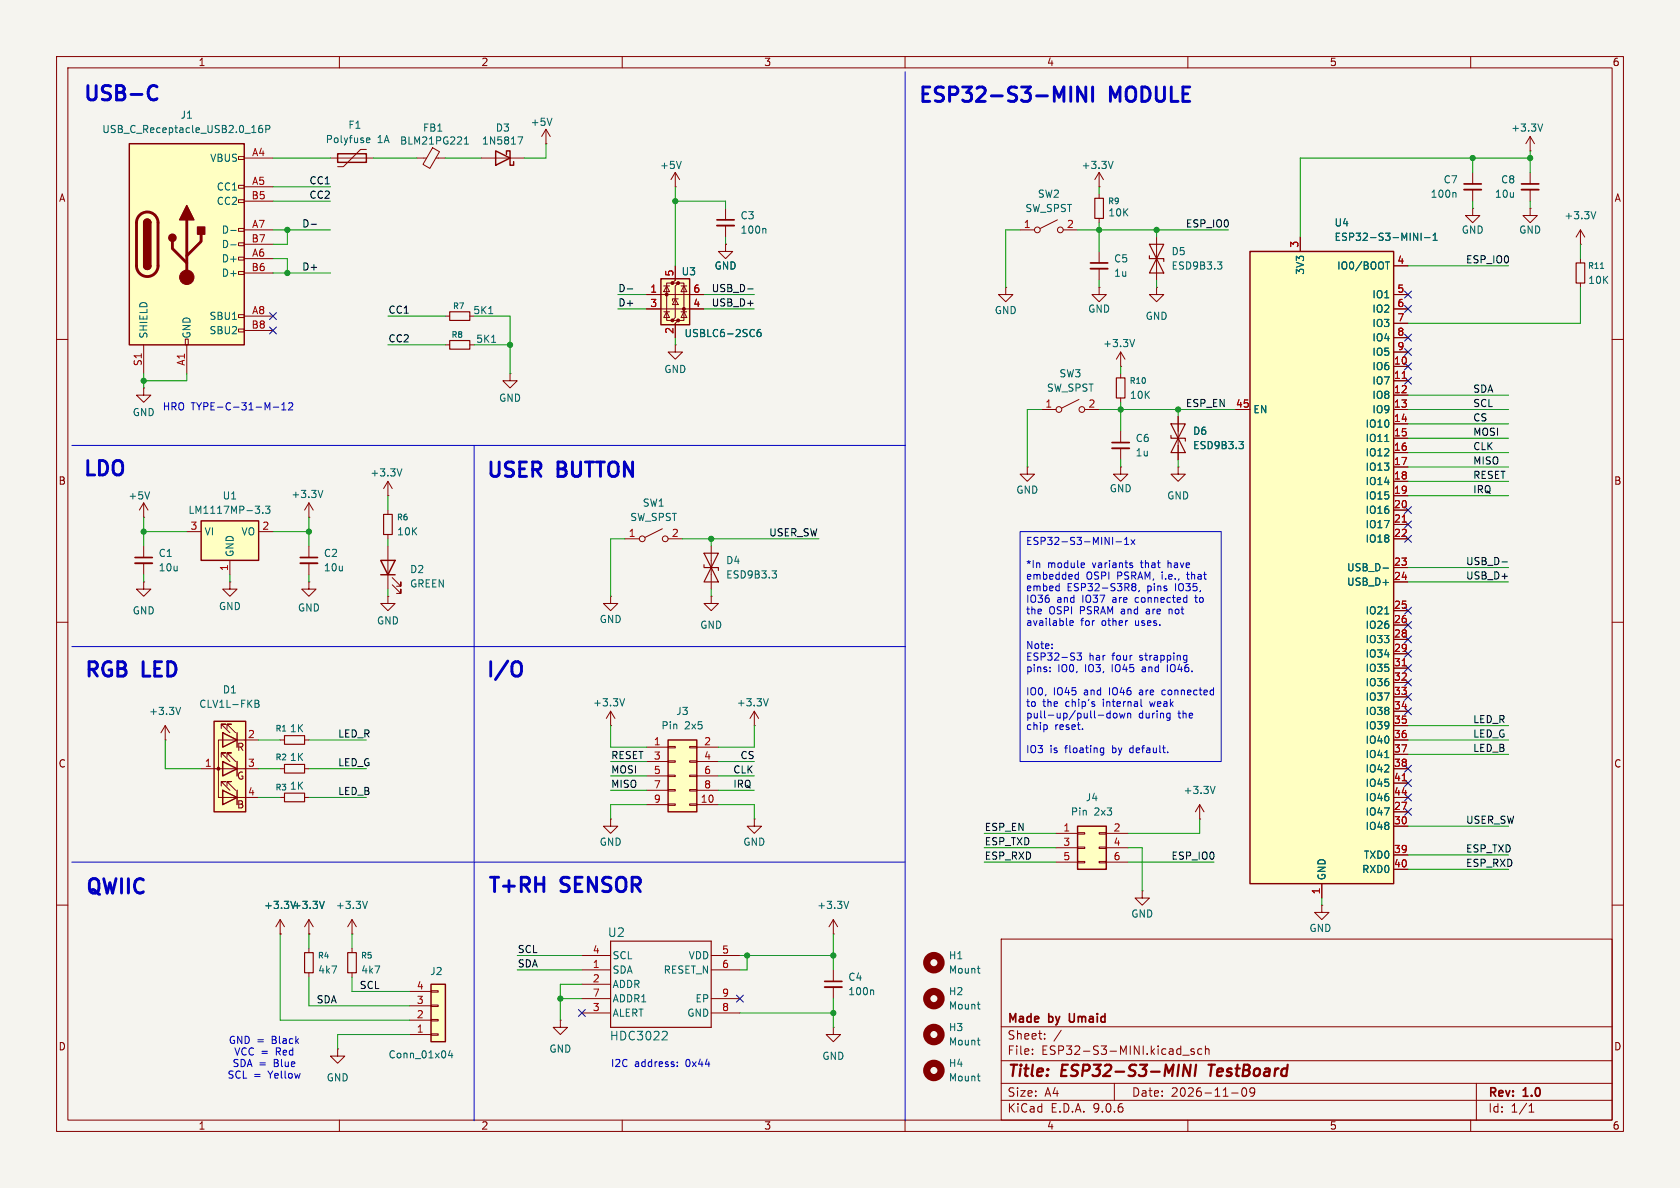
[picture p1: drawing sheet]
<svg xmlns="http://www.w3.org/2000/svg" width="297mm" height="210mm" viewBox="0 0 297 210" stroke-linecap="round" stroke-linejoin="round" font-family="sans-serif">
<path d="M0 0h297v210h-297z" fill="#f5f4ef" stroke="#f5f4ef" stroke-width=".18"/>
<g fill="none" stroke="#840000" stroke-width=".18">
<path d="M10 10h277v190h-277zM12 12h273v186h-273zM60 10v2M110 10v2M160 10v2M210 10v2M260 10v2M128.3 36.8v2.1M128.3 39.9v2M186.9 38.9l-3 1.5M194.3 33h.1M194.3 30.5l-.8 1.3"/>
<path d="M194.3 30.5l.8 1.3M194.3 30.5v2.5M260.3 36.8v1.3h-1.2l1.2 1.3 1.3-1.3h-1.3M260.3 36.8h.1M78.7 55.9h.8M128.3 43.2v1.3h1.2l-1.2 1.2-1.3-1.2h1.3M128.3 43.2h.1M177.8 50.8v1.3h1.3l-1.3 1.2-1.3-1.2h1.3M177.8 50.8h.1M180.3 40.6h2.6M188 40.6h2.5M10 60h2"/>
<path d="M78.7 61h.8M83.1 61h.7M198.1 76.2v2M198.1 79.2v2.1M208.3 73.7v7.6M285 60h2M25.4 91.4h.1M25.4 88.9l-.8 1.3M25.4 88.9l.8 1.3M25.4 88.9v2.5M25.4 96.5v2.1M25.4 99.6v2"/>
<path d="M10 110h2M25.4 102.9v1.2h1.3l-1.3 1.3-1.3-1.3h1.3M25.4 102.9h.1M40.6 102.9v1.2h1.3l-1.3 1.3-1.2-1.3h1.2M40.6 102.9h.1M68.6 105.4v1.3h1.2l-1.2 1.3-1.3-1.3h1.3M68.6 105.4h.1M285 110h2M29.2 130.8h.1M29.2 128.3l-.8 1.2M29.2 128.3l.8 1.2M29.2 128.3v2.5"/>
<path d="M10 160h2M177 166h108v32h-108zM285 160h2M60 198v2M99.1 180.3v1.3h1.2l-1.2 1.3-1.3-1.3h1.3M99.1 180.3h.1M110 198v2M160 198v2M177 194.5h108M177 191.5h108M177 187.5h108M177 181.5h108"/>
<path d="M182.5 186.3v.1M182.5 185.5v.1M184.7 183.6v.1M184.7 182.8v.1M187.6 182.1l-1.3 2M197 191.5v3M209.1 186.5h1.1M210 198v2M211.1 185.5l-.4-.1-.2 .2 .1 .2 .5 .2v.3h-.6M212.5 185.5l-.5-.1-.3 .3v.4l.2 .2h.6M213.1 185.5l.2-.1 .4 .1v.9M213.1 184.9v1.5"/>
<path d="M217.7 193.2h1.2M219.7 192.4l.2-.1a.81 .81 0 0 1 .6 .6 .81 .81 0 0 1-.3 .8l-.2 .1a.81 .81 0 0 1-.3-1.4zM221.8 192.9l-.3 .3h-.3l-.2-.3 .1-.5 .4-.1 .2 .1a.99 .99 0 0 1-.3 1.4h-.3M260 198v2M261 191.5v6.5M270.3 196.6h.9M270.3 195.5l.4-.4v1.5"/>
<circle cx="183.4" cy="40.6" r=".51"/>
<circle cx="187.5" cy="40.6" r=".51"/>
</g>
<path d="M210.5 188.2l-.2 2-.9-2-.3 2M211.5 188.2l-.3 2M213.6 188.2h1.2M214.2 188.2l-.2 2" fill="none" stroke="#840000" stroke-width=".4"/>
<path d="M126.7 38.9h3.1M196.6 78.2h3M23.9 98.6h3M189.1 179.2v1.3" fill="none" stroke="#840000" stroke-width=".3"/>
<path d="M196.8 28.5l-.4 1.3M86.4 55.4h.7M135.2 40.4l.2 .2v.6M86.9 60.5h.7M219 78h.8l-.4 .5M219.6 78.5l.2 .3v.3l-.2 .2M26.5 86.9l-.5 1.3M31.9 125l-.4 1.3M172.8 183.9h.5M173.1 184.7h.2" fill="none" stroke="#006464" stroke-width=".18"/>
<path d="M79.5 55.1h3.6v1.5h-3.6zM79.5 60.2h3.6v1.5h-3.6zM207 74.9h2.5l-1.2 2.6zM207 77v.5h2.5v.5M208.3 77.5l1.2 2.5h-2.5z" fill="none" stroke="#840000" stroke-width=".2"/>
<path d="M126.7 39.9h3.1M196.6 79.2h3M23.9 99.6h3" fill="none" stroke="#840000" stroke-width=".33"/>
<circle cx="165.1" cy="182.9" r="1.27" fill="none" stroke="#840000" stroke-width="1.3"/>
<path d="M35.6 92.1h10.1v7h-10.1z" fill="#ffffc2"/>
<path d="M35.6 92.1h10.1v7h-10.1z" fill="none" stroke="#840000" stroke-width=".25"/>
<g fill="none" stroke="#840000" stroke-width=".18">
<path d="M96.5 25.4h.1M96.5 22.9l-.7 1.2M96.5 22.9l.8 1.2M96.5 22.9v2.5M184.1 72.4h2.6M190.8 70.6l-3.1 1.5M191.8 72.4h2.5M33 94h2.6M40.6 99.1v2.5M45.7 94h2.6M49.5 135.9h.8M53.8 135.9h.8"/>
<path d="M107.9 128.3h.1M107.9 125.7l-.7 1.3M107.9 125.7l.8 1.3M107.9 125.7v2.6M49.5 141h.8M53.8 141h.8"/>
<circle cx="187.2" cy="72.4" r=".51"/>
<circle cx="191.3" cy="72.4" r=".51"/>
</g>
<path d="M97.6 20.9l-.5 1.3M45.1 89.5h.8l-.4 .5M45.8 90.1v.5M46.4 90.6v.1M46.9 89.5h.8l-.4 .5 .4 .1v.5l-.2 .1-.6-.1M110.4 123.5l-.4 1.3" fill="none" stroke="#006464" stroke-width=".18"/>
<path d="M50.3 135.1h3.5v1.6h-3.5zM50.3 140.2h3.5v1.5h-3.5z" fill="none" stroke="#840000" stroke-width=".2"/>
<path d="M37.8 127.5h5.6v16h-5.6z" fill="#ffffc2"/>
<path d="M35.6 135.9h10.1M39.1 128.8v-.8h.8h-.8l1.5 1.5M39.1 133.9v-.8h.8h-.8l1.5 1.5M39.1 138.9v-.7h.8h-.8l1.5 1.5M39.4 129.5h.1M40.1 128.8v-.8h.8h-.8l1.6 1.5M40.1 133.9v-.8h.8h-.8l1.6 1.5M40.1 138.9v-.7h.8h-.8l1.6 1.5M45.7 130.8h-7.1v10.2h7.1M49.5 130.8h.8M53.8 130.8h.8" fill="none" stroke="#840000" stroke-width=".18"/>
<path d="M37.8 127.5h5.6v16h-5.6zM39.4 129.5l2.5 1.3-2.5 1.3zM39.4 134.6l2.5 1.3-2.5 1.3zM39.4 139.7l2.5 1.3-2.5 1.2zM41.9 129.5v2.6M41.9 134.6v2.6M41.9 139.7v2.5" fill="none" stroke="#840000" stroke-width=".25"/>
<circle cx="38.6" cy="135.9" r=".25" fill="#840000" stroke="#840000" stroke-width=".18"/>
<path d="M45.1 123.8l.6 .1 .1 .2-.3 .3M45.1 124.4h.4M45.5 124.4l.3 .2v.3l-.7 .1" fill="none" stroke="#006464" stroke-width=".18"/>
<path d="M50.3 130h3.5v1.6h-3.5z" fill="none" stroke="#840000" stroke-width=".2"/>
<path d="M116.8 49.3h5.1v8.1h-5.1z" fill="#ffffc2"/>
<g fill="#840000" stroke="#840000" stroke-width=".18">
<circle cx="117.9" cy="52.1" r=".25"/>
<circle cx="118.9" cy="50" r=".25"/>
<circle cx="118.9" cy="56.6" r=".25"/>
<circle cx="119.9" cy="50" r=".25"/>
<circle cx="119.9" cy="56.6" r=".25"/>
<circle cx="120.9" cy="54.6" r=".25"/>
</g>
<g fill="none" stroke="#840000" stroke-width=".18">
<path d="M119.4 33h.1M119.4 30.5v2.5M119.4 30.5l-.8 1.3M119.4 30.5l.7 1.3M270.5 36.8v1.3h-1.3l1.3 1.3 1.3-1.3h-1.3M270.5 36.8h.1M114.3 52.1h10.2M114.3 54.6h10.2M117.3 55.1h1.1M117.3 50.5h1.1M117.9 50.5l.5 1.1h-1.1zM117.9 55.1l.5 1h-1.1z"/>
<path d="M118.9 50h-1v6.6h1M119.4 47v2.5l-.5 .5h1l-.5 .5v5.6l-.5 .5h1l-.5 .6v2.5M119.4 52.8l.5 1h-1zM119.9 52.8h-1v.4M119.9 50h1v6.6h-1M120.4 55.1h1M120.4 50.5h1M120.9 50.5l.5 1.1h-1zM120.9 55.1l.5 1h-1zM279.4 43.2h.1M279.4 40.6l-.8 1.3M279.4 40.6l.8 1.3"/>
<path d="M279.4 40.6v2.6M198.1 64.8h.1M198.1 62.2l-.7 1.3M198.1 62.2l.8 1.3M198.1 62.2v2.6M54.6 96.5v2.1M54.6 99.6v2M68.6 90.2v.7M68.6 94.5v.8M68.6 96.5v7.6M54.6 102.9v1.2h1.3l-1.3 1.3-1.3-1.3h1.3M54.6 102.9h.1"/>
<path d="M69.3 103.4l1.6 1.5v-.8v.8h-.8M69.3 102.1l1.6 1.5v-.7v.7h-.8M107.9 144.8v1.3h1.3l-1.3 1.2-1.2-1.2h1.2M107.9 144.8h.1M102.9 168.9h5M102.9 171.5h5M102.9 174h5M102.9 176.5h5M102.9 179.1h5M125.7 168.9h5.1M125.7 171.5h5.1M125.7 176.5h5.1"/>
<path d="M125.7 179.1h5.1M59.7 185.4v1.3h1.3l-1.3 1.3-1.3-1.3h1.3M59.7 185.4h.1"/>
</g>
<path d="M116.8 49.3h5.1v8.1h-5.1zM67.3 99.1h2.5l-1.2 2.5zM67.3 101.6h2.5" fill="none" stroke="#840000" stroke-width=".25"/>
<path d="M120.4 28.5l-.4 1.3M282.1 37.4l-.4 1.3M134.4 58.2l-.3 .1a.86 .86 0 0 0 0 1.2l.4-.1 .1-.4-.3-.3h-.2l-.3 .3M200.6 60l-.4 1.3M117.7 182.3l.3 .3-.1 .4-.9 .8h1" fill="none" stroke="#006464" stroke-width=".18"/>
<path d="M67.8 90.9h1.5v3.6h-1.5zM107.9 166.4h17.8v15.2h-17.8z" fill="none" stroke="#840000" stroke-width=".2"/>
<path d="M53.1 98.6h3" fill="none" stroke="#840000" stroke-width=".3"/>
<path d="M53.1 99.6h3" fill="none" stroke="#840000" stroke-width=".33"/>
<path d="M118.1 130.8h5.1v12.7h-5.1z" fill="#ffffc2"/>
<path d="M118.1 130.8h5.1v12.7h-5.1z" fill="none" stroke="#840000" stroke-width=".25"/>
<g fill="none" stroke="#840000" stroke-width=".18">
<path d="M279.4 45.7v.8M279.4 50v.8M114.3 132.1h3.8M114.3 134.6h3.8M114.3 137.2h3.8M114.3 139.7h3.8M118.1 132h1.3v.2h-1.3zM118.1 134.5h1.3v.2h-1.3zM118.1 137h1.3v.3h-1.3zM118.1 139.6h1.3v.2h-1.3zM121.9 132h1.3v.2h-1.3zM121.9 134.5h1.3v.2h-1.3z"/>
<path d="M121.9 137h1.3v.3h-1.3zM121.9 139.6h1.3v.2h-1.3zM123.2 132.1h3.8M123.2 134.6h3.8M123.2 137.2h3.8M123.2 139.7h3.8M133.3 128.3h.1M133.3 125.7l-.7 1.3M133.3 125.7l.8 1.3M133.3 125.7v2.6M114.3 142.2h3.8M118.1 142.1h1.3v.3h-1.3z"/>
<path d="M121.9 142.1h1.3v.3h-1.3zM123.2 142.2h3.8"/>
</g>
<path d="M278.6 46.5h1.6v3.5h-1.6z" fill="none" stroke="#840000" stroke-width=".2"/>
<path d="M282.9 47.5h.6M135.8 123.5l-.4 1.3" fill="none" stroke="#006464" stroke-width=".18"/>
<path d="M190.5 146.1h5.1v7.6h-5.1z" fill="#ffffc2"/>
<path d="M190.5 146.1h5.1v7.6h-5.1z" fill="none" stroke="#840000" stroke-width=".25"/>
<g fill="none" stroke="#840000" stroke-width=".18">
<path d="M133.3 144.8v1.3h1.3l-1.3 1.2-1.2-1.2h1.2M133.3 144.8h.1M186.7 147.3h3.8M186.7 149.9h3.8M186.7 152.4h3.8M190.5 147.2h1.3v.2h-1.3zM190.5 149.7h1.3v.3h-1.3zM190.5 152.3h1.3v.2h-1.3zM194.3 147.2h1.3v.2h-1.3zM194.3 149.7h1.3v.3h-1.3zM194.3 152.3h1.3v.2h-1.3zM195.6 147.3h3.8"/>
<path d="M195.6 149.9h3.8M195.6 152.4h3.8"/>
</g>
<path d="M76.2 174h2.5v10.2h-2.5z" fill="#ffffc2"/>
<path d="M59.7 27.2h5.1v1.5h-5.1zM76.2 174h2.5v10.2h-2.5z" fill="none" stroke="#840000" stroke-width=".25"/>
<g fill="none" stroke="#840000" stroke-width=".18">
<path d="M58.4 27.9h7.6M64.8 26.4h-1l-3.1 3.1h-1M204.5 41.9v7.6M125.7 96.5v7.6M107.9 105.4v1.3h1.3l-1.3 1.3-1.2-1.3h1.2M107.9 105.4h.1M49.5 165.1h.1M49.5 162.6l-.7 1.2M49.5 162.6l.8 1.2M49.5 162.6v2.5M54.6 165.1h.1M54.6 162.6l-.8 1.2"/>
<path d="M54.6 162.6l.8 1.2M54.6 162.6v2.5M54.6 167.6v.8M54.6 172v.7M62.2 165.1h.1M62.2 162.6l-.7 1.2M62.2 162.6l.8 1.2M62.2 162.6v2.5M62.2 167.6v.8M62.2 172v.7M72.4 177.8h3.8M72.4 175.3h3.8"/>
<path d="M76.2 177.7h1.3v.2h-1.3zM76.2 175.1h1.3v.3h-1.3zM72.4 182.9h3.8M72.4 180.3h3.8M76.2 182.8h1.3v.2h-1.3zM76.2 180.2h1.3v.3h-1.3z"/>
</g>
<path d="M64.8 25l.2 .2h.3M64.8 24.6l.2-.2h.2l.2 .2v.1l-.6 .1M215.2 46.3h.8l-.4 .5M215.8 46.8l.2 .2v.3l-.2 .3M136.5 100.9h.8l-.5 .5M137 101.4l.3 .2v.3l-.3 .3M57.3 159.3l-.4 1.3M65 159.3l-.5 1.3M79.6 185.7l-.3 .9h.8M79.9 186.2v.8M172.8 190.2h.5M173.1 191.1h.2" fill="none" stroke="#006464" stroke-width=".18"/>
<path d="M203.2 43.2h2.5l-1.2 2.5zM203.2 45.2v.5h2.5v.5M204.5 45.7l1.2 2.6h-2.5zM124.5 97.8h2.5l-1.3 2.5zM124.5 99.8v.5h2.5v.5M125.7 100.3l1.3 2.6h-2.5zM53.8 168.4h1.6v3.6h-1.6zM61.5 168.4h1.5v3.6h-1.5z" fill="none" stroke="#840000" stroke-width=".2"/>
<circle cx="165.1" cy="189.2" r="1.27" fill="none" stroke="#840000" stroke-width="1.3"/>
<path d="M22.9 25.4h20.3v35.6h-20.3z" fill="#ffffc2"/>
<g fill="none" stroke="#840000" stroke-width=".18">
<path d="M42.2 27.7h1v.5h-1zM42.2 32.8h1v.5h-1zM42.2 35.3h1v.5h-1zM43.2 27.9h5.1M43.2 33h5.1M43.2 35.6h5.1M73.7 27.9h1.7M76.5 26.1l1.2 .7-1.7 3-1.2-.7zM77.1 27.9h1.6M85.1 27.9h7.6M194.3 34.3v.8M194.3 38.6v.8"/>
<path d="M260.3 30.5v2M260.3 33.5v2.1M270.5 26.7h.1M270.5 24.1l.8 1.3M270.5 24.1l-.8 1.3M270.5 24.1v2.6M270.5 30.5v2M270.5 33.5v2.1M32.8 59.9h.5v1.1h-.5zM42.2 40.4h1v.5h-1zM42.2 42.9h1v.5h-1zM42.2 45.5h1v.5h-1z"/>
<path d="M42.2 48h1v.5h-1zM42.2 55.6h1v.5h-1zM42.2 58.2h1v.5h-1zM43.2 40.6h5.1M43.2 43.2h5.1M43.2 45.7h5.1M43.2 48.3h5.1M43.2 55.9h5.1M43.2 58.4h5.1M194.3 50.8v1.3h1.3l-1.3 1.2-1.3-1.2h1.3M194.3 50.8h.1M194.3 44.5v2"/>
<path d="M194.3 47.5v2M204.5 50.8v1.3h1.2l-1.2 1.2-1.3-1.2h1.3M204.5 50.8h.1M25.4 68.6v1.3h1.3l-1.3 1.2-1.3-1.2h1.3M25.4 68.6h.1M25.4 61v5M33 61v5M90.2 66v1.3h1.2l-1.2 1.3-1.3-1.3h1.3M90.2 66h.1M119.4 61v1.2h1.2l-1.2 1.3-1.3-1.3h1.3M119.4 61h.1M198.1 66v.8"/>
<path d="M198.1 70.4v.7M54.6 91.4h.1M54.6 88.9l-.8 1.3M54.6 88.9l.8 1.3M54.6 88.9v2.5M68.6 87.6h.1M68.6 85.1l-.8 1.3M68.6 85.1l.7 1.3M68.6 85.1v2.5M110.5 95.3h2.5M117.1 93.5l-3.1 1.5M118.1 95.3h2.5"/>
<path d="M181.6 82.6v1.2h1.3l-1.3 1.3-1.3-1.3h1.3M181.6 82.6h.1M198.1 82.6v1.2h1.3l-1.3 1.3-1.3-1.3h1.3M198.1 82.6h.1M208.3 82.6v1.2h1.2l-1.2 1.3-1.3-1.3h1.3M208.3 82.6h.1M125.7 105.4v1.3h1.3l-1.3 1.3-1.2-1.3h1.2M125.7 105.4h.1M201.9 157.5v1.3h1.3l-1.3 1.2-1.2-1.2h1.2M201.9 157.5h.1M212.1 144.8h.1M212.1 142.2l-.8 1.3"/>
<path d="M212.1 142.2l.8 1.3M212.1 142.2v2.6M147.3 165.1h.1M147.3 162.6l-.7 1.2M147.3 162.6l.8 1.2M147.3 162.6v2.5M147.3 171.5v2M147.3 174.5v2M147.3 181.6v1.3h1.3l-1.3 1.3-1.3-1.3h1.3M147.3 181.6h.1"/>
<circle cx="113.5" cy="95.3" r=".51"/>
<circle cx="117.6" cy="95.3" r=".51"/>
</g>
<path d="M22.9 25.4h20.3v35.6h-20.3zM25.4 39.4a.64 .64 0 0 1 .6-.7 .64 .64 0 0 1 .7 .7M87.6 26.7l2.6 1.2-2.6 1.3zM89.5 27.3v-.6h.7v2.5h.6v-.6M25.4 47a.64 .64 0 0 0 .6 .6 .64 .64 0 0 0 .7-.6" fill="none" stroke="#840000" stroke-width=".25"/>
<path d="M24.7 38a1.9 1.9 0 0 1 2.1-.4 1.9 1.9 0 0 1 1.1 1.8v7.6a1.91 1.91 0 0 1-1.9 1.9 1.91 1.91 0 0 1-1.9-1.9v-7.8l.2-.6zM33 38.9v10.1M30.5 42.7v1.2l2.5 2.6M35.6 41.4v1.3l-2.6 2.5" fill="none" stroke="#840000" stroke-width=".51"/>
<g fill="#840000" stroke="#840000" stroke-width=".25">
<path d="M25.4 39.4h1.3v7.6h-1.3z"/>
<path d="M25.6 38.9a.64 .64 0 0 1 .7-.1 .64 .64 0 0 1 .4 .6h-1.3z"/>
<path d="M25.4 47h1.3a.64 .64 0 0 1-.7 .6 .64 .64 0 0 1-.6-.6z"/>
<path d="M33 36.3l1.3 2.6h-2.6z"/>
<path d="M34.9 40.1h1.3v1.3h-1.3z"/>
<circle cx="30.5" cy="42" r=".63"/>
</g>
<circle cx="33" cy="49" r="1.27" fill="#840000" stroke="#840000" stroke-width=".18"/>
<g fill="none" stroke="#006464" stroke-width=".18">
<path d="M46.3 22.2h-.3a.86 .86 0 0 0 0 1.2l.4-.1v-.4l-.2-.2h-.4l-.1 .2M47 22.8h.6l.1-.2v-.3l-.7-.1v1.2M82.1 25.5h.7M82.1 24.6l.4-.4v1.3M91.6 24.2h.8l-.5 1.3M257.2 34l.2 .2v.7M272.7 21.9l-.4 1.3M40.8 40.7h1M40.8 43.3h1M57.1 86.7l-.4 1.3M71 82.9l-.4 1.2M214.8 139l-.4 1.3"/>
<path d="M150 159.3l-.4 1.3M154.3 175l.1 .2v.6M172.8 171.2h.5M172.8 177.5h.5M173.1 172h.2M173.1 178.4h.2"/>
</g>
<path d="M193.5 35.1h1.6v3.5h-1.6zM197.4 66.8h1.5v3.6h-1.5z" fill="none" stroke="#840000" stroke-width=".2"/>
<g fill="none" stroke="#840000" stroke-width="1.3">
<circle cx="165.1" cy="176.5" r="1.27"/>
<circle cx="165.1" cy="170.2" r="1.27"/>
</g>
<path d="M258.8 32.5h3.1M269 32.5h3M192.8 46.5h3M145.8 173.5h3" fill="none" stroke="#840000" stroke-width=".3"/>
<path d="M258.8 33.5h3.1M269 33.5h3M192.8 47.5h3M145.8 174.5h3" fill="none" stroke="#840000" stroke-width=".33"/>
<path d="M221 44.5h25.4v111.7h-25.4z" fill="#ffffc2"/>
<path d="M221 44.5h25.4v111.7h-25.4z" fill="none" stroke="#840000" stroke-width=".25"/>
<g fill="none" stroke="#840000" stroke-width=".18">
<path d="M114.3 52.1h2.5M114.3 54.6h2.5M119.4 47v2.5M119.4 57.2v2.5M121.9 52.1h2.6M121.9 54.6h2.6M128.3 43.2h.1M229.9 41.9v2.6M246.4 47h2.5M246.4 52.1h2.5M246.4 54.6h2.5M246.4 57.2h2.5"/>
<path d="M246.4 59.7h2.5M208.3 73.7v2.5M208.3 78.7v2.6M218.4 72.4h2.6M246.4 72.4h2.5M246.4 62.2h2.5M246.4 64.8h2.5M246.4 67.3h2.5M246.4 69.9h2.5M246.4 74.9h2.5M246.4 77.5h2.5M246.4 80h2.5"/>
<path d="M246.4 82.6h2.5M246.4 85.1h2.5M246.4 87.6h2.5M246.4 90.2h2.5M246.4 92.7h2.5M246.4 95.3h2.5M246.4 100.3h2.5M246.4 102.9h2.5M246.4 108h2.5M246.4 110.5h2.5M246.4 113h2.5M246.4 115.6h2.5"/>
<path d="M246.4 118.1h2.5M246.4 120.7h2.5M246.4 123.2h2.5M246.4 125.7h2.5M246.4 128.3h2.5M246.4 130.8h2.5M246.4 133.4h2.5M246.4 135.9h2.5M246.4 138.4h2.5M233.7 156.2v2.6M246.4 141h2.5M246.4 143.5h2.5"/>
<path d="M246.4 146.1h2.5M246.4 151.1h2.5M246.4 153.7h2.5M49.5 165.1h.1M54.6 165.1h.1M233.7 160v1.3h1.2l-1.2 1.3-1.3-1.3h1.3M233.7 160h.1"/>
</g>
<g fill="none" stroke="#006464" stroke-width=".18">
<path d="M134.4 58.2l-.3 .1a.86 .86 0 0 0 0 1.2l.4-.1 .1-.4-.3-.3h-.2l-.3 .3M244.9 46.3h.8M245.3 46.3v1.3M249.9 41.2l.7 1.3v-1.3M251.2 41.2v1.3M251.8 42h1M253.4 42.5h.7M253.4 41.6l.3-.4v1.3M219 78h.8l-.4 .5M219.6 78.5l.2 .3v.3l-.2 .2M244.8 78h.7M244.5 100.4h1"/>
<path d="M244.8 108.5h.7M244.8 133.9h.7M57.3 159.3l-.4 1.3"/>
</g>
<path d="M247.9 66.9h.7M247.9 92.3h.7M247.9 117.7h.7M247.9 138h.7" fill="none" stroke="#a90000" stroke-width=".18"/>
<path d="M55 39.6h1M110.9 51.1h1M132.2 51.1h.9M265.5 99.3h1" fill="none" stroke="#0f0f0f" stroke-width=".18"/>
<g fill="none" stroke="#0000c2" stroke-width=".18">
<path d="M160 12.7v185.4M12.7 78.7h147.3M48.3 72h1M49.8 72.5h.7M49.8 71.6l.4-.4v1.3M51 71.3l.5-.1 .3 .4-.8 .9h.8M83.8 78.7v119.4M180.3 94h35.6v40.6h-35.6zM191.3 99.5l.4 .1v.2l-.6 .1M197.3 95.8h1M198.8 96.3h.7M198.8 95.3l.4-.3v1.3"/>
<path d="M199.9 99.9l.3 .1 .1 .2-.2 .1h-.3M199.9 99.5l.3 .1M200 95.4l.6 .9M200.6 95.4l-.6 .9M12.7 114.3h147.3M185.6 118.6v.1M185.6 118v.1M186 114.5v.2M186 113.9v.1M187.1 103.6h.2M187.3 103.2v1.2M187.3 104.4h-.2"/>
<path d="M189.1 110.1l.6-.1v-.2l-.4-.1-.2 .2 .1 .6h.5M190.2 102.3h.4M190.2 101.6h.4M190.4 115.4h.8l-.4 .5 .3 .1v.6l-.2 .1-.5-.1M190.6 101.1v1.3M191.7 100.3h-.4M200.2 103.6l.1 .1M200.3 103.7h.3M200.3 103.7l-.2 .2M200.6 103.7l.2 .2-.1 .5h-.4l-.2-.2M200.7 103.6l-.1 .1M201.4 104.4l-.1 .2"/>
<path d="M206.4 117.5v1.2M206.7 107.7v.8M206.9 107.7l-.2 .1M209.5 115.9h.3M209.8 116.6l-.3 .1M209.8 115.9v1l-.1 .2h-.3M211.4 105.2v1.2M185.1 128.2v.6M191.4 128.8v.2M193.5 124.5v.3M194.6 132.9l.2 .2 .3-.1M195.1 132.2v1l-.2 .3-.3-.1"/>
<path d="M195.1 132.3l-.3-.1-.2 .1M196.3 125.7v1.2M196.3 126.1h-.4l-.2 .2 .1 .6h.5M196.9 126.2l.2-.1 .3 .1 .1 .5-.1 .2h-.3l-.2-.1zM197.9 126.1l.2 .8 .3-.6 .2 .6 .3-.8M199.4 126.2l.1-.1h.3l.1 .8M199.4 126.1v.8M201.7 123.6v1.1l.2 .2M205.6 122l-.2 .2v.4l.2 .2M206.4 132.9v.2M206.5 126.1h.4M206.9 126.9h-.4"/>
<path d="M206.9 126.1v1l-.3 .2M12.7 152.4h147.3M119.7 188.4v.1M119.7 187.8v.1"/>
</g>
<g fill="none" stroke="#009600" stroke-width=".18">
<path d="M48.3 35.6h10.1M48.3 27.9h10.1M48.3 33h10.1M66 27.9h7.7M78.7 27.9h6.4M96.5 25.4v2.5h-3.8M119.4 35.6h8.9v1.2M119.4 33v14M194.3 33v1.3M194.3 39.4v5.1M260.3 27.9v2.6M260.3 35.6v1.2"/>
<path d="M270.5 27.9h-40.6v14M270.5 26.7v3.8M270.5 35.6v1.2M48.3 45.7h2.5v2.6M48.3 48.3h10.1M48.3 40.6h10.1M50.8 40.6v2.6h-2.5M68.6 55.9h10.1M83.8 55.9h6.4v10.1M109.2 54.6h5.1M109.2 52.1h5.1M119.4 59.7v1.3"/>
<path d="M124.5 54.6h8.8M124.5 52.1h8.8M128.3 41.9v1.3M180.3 40.6h-2.5v10.2M190.5 40.6h26.7M194.3 49.5v1.3M204.5 40.6v1.3M204.5 49.5v1.3M248.9 47h17.8M279.4 50.8v6.4h-30.5M279.4 43.2v2.5M25.4 66v2.6"/>
<path d="M33 66v1.3h-7.6M68.6 61h10.1M83.8 61h6.4M184.1 72.4h-2.5v10.2M194.3 72.4h24.1M198.1 64.8v1.2M198.1 71.1v5.1M208.3 72.4v1.3M248.9 69.9h17.8M248.9 72.4h17.8M248.9 77.5h17.8M248.9 74.9h17.8"/>
<path d="M25.4 91.4v5.1M25.4 94h7.6M48.3 94h6.3M54.6 91.4v5.1M68.6 87.6v2.6M68.6 95.3v1.2M110.5 95.3h-2.6v10.1M120.6 95.3h24.2M125.7 95.3v1.2M198.1 81.3v1.3M208.3 81.3v1.3M248.9 85.1h17.8"/>
<path d="M248.9 82.6h17.8M248.9 80h17.8M248.9 87.6h17.8M25.4 101.6v1.3M40.6 101.6v1.3M54.6 101.6v1.3M68.6 104.1v1.3M125.7 104.1v1.3M248.9 100.3h17.8M248.9 102.9h17.8M29.2 130.8v5.1h6.4M45.7 135.9h3.8"/>
<path d="M45.7 130.8h3.8M54.6 135.9h10.2M54.6 130.8h10.2M107.9 128.3v3.8h6.4M107.9 134.6h6.4M107.9 137.2h6.4M107.9 139.7h6.4M127 134.6h6.3M127 137.2h6.3M127 139.7h6.3M133.3 128.3v3.8h-6.3M248.9 130.8h17.8"/>
<path d="M248.9 128.3h17.8M248.9 133.4h17.8M45.7 141h3.8M54.6 141h10.2M114.3 142.2h-6.4v2.6M127 142.2h6.3v2.6M174 147.3h12.7M174 152.4h12.7M174 149.9h12.7M199.4 152.4h15.2M199.4 149.9h2.5v7.6M212.1 144.8v2.5h-12.7"/>
<path d="M233.7 158.8v1.2M248.9 151.1h17.8M248.9 153.7h17.8M248.9 146.1h17.8M49.5 165.1v15.2h22.9M54.6 165.1v2.5M54.6 172.7v5.1h17.8M62.2 165.1v2.5M62.2 172.7v2.6h10.2M91.4 168.9h11.5M91.4 171.5h11.5M99.1 176.5h3.8"/>
<path d="M102.9 174h-3.8v6.3M130.8 168.9h16.5M130.8 179.1h16.5M132.1 168.9v2.6h-1.3M147.3 165.1v6.4M147.3 176.5v5.1M72.4 182.9h-12.7v2.5"/>
</g>
<g fill="none" stroke="#000084" stroke-width=".18">
<path d="M47.7 57.8l1.2 1.2M47.7 55.3l1.2 1.2M48.9 57.8l-1.2 1.2M48.9 55.3l-1.2 1.2M248.3 59.1l1.2 1.2M248.3 54l1.2 1.2M248.3 51.5l1.2 1.2M249.5 59.1l-1.2 1.2M249.5 54l-1.2 1.2M249.5 51.5l-1.2 1.2M248.3 66.7l1.2 1.2M248.3 61.6l1.2 1.2"/>
<path d="M248.3 64.2l1.2 1.2M249.5 66.7l-1.2 1.2M249.5 61.6l-1.2 1.2M249.5 64.2l-1.2 1.2M248.3 92.1l1.2 1.2M248.3 94.6l1.2 1.3M248.3 89.6l1.2 1.2M249.5 92.1l-1.2 1.2M249.5 94.6l-1.2 1.3M249.5 89.6l-1.2 1.2M248.3 117.5l1.2 1.2M248.3 109.9l1.2 1.2"/>
<path d="M248.3 112.4l1.2 1.2M248.3 107.3l1.2 1.3M248.3 115l1.2 1.2M249.5 117.5l-1.2 1.2M249.5 109.9l-1.2 1.2M249.5 112.4l-1.2 1.2M249.5 107.3l-1.2 1.3M249.5 115l-1.2 1.2M248.3 137.8l1.2 1.2M248.3 135.3l1.2 1.2M248.3 125.1l1.2 1.2M248.3 122.6l1.2 1.2"/>
<path d="M248.3 120l1.2 1.3M249.5 137.8l-1.2 1.2M249.5 135.3l-1.2 1.2M249.5 125.1l-1.2 1.2M249.5 122.6l-1.2 1.2M249.5 120l-1.2 1.3M248.3 142.9l1.2 1.2M248.3 140.4l1.2 1.2M249.5 142.9l-1.2 1.2M249.5 140.4l-1.2 1.2M102.3 178.5l1.2 1.2M103.5 178.5l-1.2 1.2"/>
<path d="M130.2 175.9l1.2 1.2M131.4 175.9l-1.2 1.2"/>
</g>
<path d="M26.7 15.2a.89 .89 0 0 1 1.1 .2M27.8 17.4a.89 .89 0 0 1-1.1 .1M189.3 15.4v2.5M192 15.4v2.5l-1.5-2.5v2.5M193.2 15.4v2.5M91.1 117a.85 .85 0 0 1 1.1 .8v.9a.85 .85 0 0 1-1.1 .8" fill="none" stroke="#0000c2" stroke-width=".51"/>
<g fill="#009600" stroke="#009600" stroke-width=".18">
<circle cx="54.6" cy="94" r=".46"/>
<circle cx="25.4" cy="94" r=".46"/>
<circle cx="90.2" cy="61" r=".46"/>
<circle cx="125.7" cy="95.3" r=".46"/>
<circle cx="99.1" cy="176.5" r=".46"/>
<circle cx="50.8" cy="40.6" r=".46"/>
<circle cx="25.4" cy="67.3" r=".46"/>
<circle cx="50.8" cy="48.3" r=".46"/>
<circle cx="132.1" cy="168.9" r=".46"/>
<circle cx="147.3" cy="168.9" r=".46"/>
<circle cx="147.3" cy="179.1" r=".46"/>
<circle cx="260.3" cy="27.9" r=".46"/>
<circle cx="270.5" cy="27.9" r=".46"/>
<circle cx="204.5" cy="40.6" r=".46"/>
<circle cx="194.3" cy="40.6" r=".46"/>
<circle cx="208.3" cy="72.4" r=".46"/>
<circle cx="119.4" cy="35.6" r=".46"/>
<circle cx="198.1" cy="72.4" r=".46"/>
</g>
<g font-size="3.5" fill="#0000c2">
<text x="14.4" y="18.5">USB-C</text>
<text x="162.1" y="18.8">ESP32-S3-MINI</text>
<text x="196.2" y="18.8">MODULE</text>
<text x="14.4" y="84.8">LDO</text>
<text x="85.7" y="85.1">USER</text>
<text x="98.6" y="85.1">BUTTON</text>
<text x="14.6" y="120.4">RGB</text>
<text x="25.2" y="120.4">LED</text>
<text x="85.6" y="120.4">I/O</text>
<text x="14.8" y="158.8">QWIIC</text>
<text x="86" y="158.5">T+RH</text>
<text x="99.2" y="158.5">SENSOR</text>
</g>
<g font-size="2.8" fill="#840000">
<text x="178" y="190.9">Title:</text>
<text x="187.7" y="190.9">ESP32-S3-MINI</text>
<text x="214.6" y="190.9">TestBoard</text>
</g>
<g font-size="2.1" fill="#006464">
<text x="107.4" y="165.8">U2</text>
<text x="107.7" y="184.1">HDC3022</text>
</g>
<g font-size="2.1" fill="#840000">
<text x="178" y="184">Sheet:</text>
<text x="178" y="181.2">Made</text>
<text x="185.5" y="181.2">by</text>
<text x="189.7" y="181.2">Umaid</text>
<text x="178" y="186.7">File:</text>
<text x="184.1" y="186.7">ESP32-S3-MINI.kicad_sch</text>
<text x="178" y="196.9">KiCad</text>
<text x="178" y="194.1">Size:</text>
<text x="184.7" y="194.1">A4</text>
<text x="185.7" y="196.9">E.D.A.</text>
<text x="193.3" y="196.9">9.0.6</text>
<text x="200" y="194.1">Date:</text>
<text x="207" y="194.1">2026-11-09</text>
<text x="263" y="194.3">Rev:</text>
<text x="263" y="196.9">Id:</text>
<text x="267.1" y="196.9">1/1</text>
<text x="269.4" y="194.3">1.0</text>
</g>
<g font-size="1.8" fill="#840000">
<text x="35" y="11.9">1</text>
<text x="85" y="11.9">2</text>
<text x="135" y="11.9">3</text>
<text x="185" y="11.9">4</text>
<text x="235" y="11.9">5</text>
<text x="285" y="11.9">6</text>
<text x="10.3" y="35.9">A</text>
<text x="285.3" y="35.9">A</text>
<text x="10.3" y="85.9">B</text>
<text x="285.3" y="85.9">B</text>
<text x="10.3" y="135.9">C</text>
<text x="41.8" y="132.9">R</text>
<text x="285.3" y="135.9">C</text>
<text x="41.8" y="138">G</text>
<text x="41.8" y="143.1">B</text>
<text x="10.3" y="185.9">D</text>
<text x="285.3" y="185.9">D</text>
<text x="35" y="199.9">1</text>
<text x="85" y="199.9">2</text>
<text x="135" y="199.9">3</text>
<text x="185" y="199.9">4</text>
<text x="235" y="199.9">5</text>
<text x="285" y="199.9">6</text>
</g>
<g font-size="1.8" fill="#006464">
<text x="18" y="23.7">USB_C_Receptacle_USB2.0_16P</text>
<text x="31.8" y="21.2">J1</text>
<text x="61.5" y="23">F1</text>
<text x="74.7" y="23.5">FB1</text>
<text x="87.6" y="23.5">D3</text>
<text x="93.7" y="22.5">+5V</text>
<text x="267.1" y="23.5">+3.3V</text>
<text x="37.1" y="28.8">VBUS</text>
<text x="57.5" y="25.5">Polyfuse</text>
<text x="66.7" y="25.5">1A</text>
<text x="70.6" y="25.8">BLM21PG221</text>
<text x="85.1" y="25.8">1N5817</text>
<text x="38.2" y="33.9">CC1</text>
<text x="116.6" y="30.1">+5V</text>
<text x="183.4" y="35.2">SW2</text>
<text x="191.1" y="30.1">+3.3V</text>
<text x="252.8" y="35.2">100n</text>
<text x="255.1" y="32.6">C7</text>
<text x="264.2" y="35.2">10u</text>
<text x="265.3" y="32.6">C8</text>
<text x="38.2" y="36.4">CC2</text>
<text x="39.1" y="41.5">D-</text>
<text x="130.8" y="39">C3</text>
<text x="130.8" y="41.5">100n</text>
<text x="181.2" y="37.7">SW_SPST</text>
<text x="195.8" y="38.5">10K</text>
<text x="235.8" y="40.2">U4</text>
<text x="258.3" y="41.5">GND</text>
<text x="268.5" y="41.5">GND</text>
<text x="276.5" y="39">+3.3V</text>
<text x="39.1" y="44">D-</text>
<text x="39.1" y="46.6">D+</text>
<text x="126.2" y="47.9">GND</text>
<text x="196.9" y="46.6">C5</text>
<text x="207" y="45.3">D5</text>
<text x="207" y="47.9">ESD9B3.3</text>
<text x="235.8" y="42.8">ESP32-S3-MINI-1</text>
<text x="236.3" y="47.9">IO0/BOOT</text>
<text x="39.1" y="49.1">D+</text>
<text x="120.4" y="48.9">U3</text>
<text x="196.9" y="49.1">1u</text>
<text x="230.7" y="48.7" transform="rotate(-90 230.7 48.7)">3V3</text>
<text x="242.5" y="52.9">IO1</text>
<text x="280.7" y="50.4">10K</text>
<text x="26.3" y="59.9" transform="rotate(-90 26.3 59.9)">SHIELD</text>
<text x="33.9" y="59.9" transform="rotate(-90 33.9 59.9)">GND</text>
<text x="36.9" y="56.7">SBU1</text>
<text x="36.9" y="59.3">SBU2</text>
<text x="83.6" y="55.7">5K1</text>
<text x="120.9" y="59.8">USBLC6-2SC6</text>
<text x="175.8" y="55.7">GND</text>
<text x="192.3" y="55.5">GND</text>
<text x="202.4" y="56.7">GND</text>
<text x="242.5" y="55.5">IO2</text>
<text x="242.5" y="58">IO3</text>
<text x="84.1" y="60.8">5K1</text>
<text x="194.9" y="61.6">+3.3V</text>
<text x="242.5" y="60.6">IO4</text>
<text x="242.5" y="63.1">IO5</text>
<text x="242.5" y="65.6">IO6</text>
<text x="88.1" y="71.2">GND</text>
<text x="117.3" y="66.1">GND</text>
<text x="185" y="69.4">SW_SPST</text>
<text x="187.2" y="66.9">SW3</text>
<text x="199.7" y="70.7">10K</text>
<text x="242.5" y="68.2">IO7</text>
<text x="242.5" y="70.7">IO8</text>
<text x="23.4" y="73.8">GND</text>
<text x="210.8" y="77.1">D6</text>
<text x="221.5" y="73.3">EN</text>
<text x="241.3" y="75.8">IO10</text>
<text x="242.5" y="73.3">IO9</text>
<text x="200.7" y="78.3">C6</text>
<text x="200.7" y="80.9">1u</text>
<text x="210.8" y="79.6">ESD9B3.3</text>
<text x="241.3" y="78.3">IO11</text>
<text x="241.3" y="80.9">IO12</text>
<text x="241.3" y="83.4">IO13</text>
<text x="22.6" y="88.5">+5V</text>
<text x="39.3" y="88.5">U1</text>
<text x="51.4" y="88.2">+3.3V</text>
<text x="65.4" y="84.4">+3.3V</text>
<text x="113.5" y="89.8">SW1</text>
<text x="179.6" y="87.5">GND</text>
<text x="196.1" y="87.2">GND</text>
<text x="206.2" y="88.5">GND</text>
<text x="241.3" y="86">IO14</text>
<text x="241.3" y="88.5">IO15</text>
<text x="33.2" y="91">LM1117MP-3.3</text>
<text x="36.1" y="94.8">VI</text>
<text x="42.6" y="94.8">VO</text>
<text x="70.1" y="94.8">10K</text>
<text x="111.3" y="92.3">SW_SPST</text>
<text x="241.3" y="91">IO16</text>
<text x="241.3" y="93.6">IO17</text>
<text x="27.9" y="98.7">C1</text>
<text x="27.9" y="101.2">10u</text>
<text x="41.5" y="98.6" transform="rotate(-90 41.5 98.6)">GND</text>
<text x="57.2" y="98.7">C2</text>
<text x="57.2" y="101.2">10u</text>
<text x="72.4" y="101.5">D2</text>
<text x="128.3" y="99.9">D4</text>
<text x="238" y="101.2">USB_D-</text>
<text x="241.3" y="96.1">IO18</text>
<text x="72.4" y="104.1">GREEN</text>
<text x="128.3" y="102.5">ESD9B3.3</text>
<text x="238" y="103.7">USB_D+</text>
<text x="23.4" y="108.8">GND</text>
<text x="38.6" y="108.1">GND</text>
<text x="52.6" y="108.3">GND</text>
<text x="66.5" y="110.6">GND</text>
<text x="105.9" y="110.3">GND</text>
<text x="123.7" y="111.4">GND</text>
<text x="241.3" y="108.8">IO21</text>
<text x="241.3" y="111.4">IO26</text>
<text x="241.3" y="113.9">IO33</text>
<text x="241.3" y="116.4">IO34</text>
<text x="241.3" y="119">IO35</text>
<text x="35.1" y="125.3">CLV1L-FKB</text>
<text x="39.3" y="122.8">D1</text>
<text x="104.8" y="125.1">+3.3V</text>
<text x="130.2" y="125.1">+3.3V</text>
<text x="241.3" y="121.5">IO36</text>
<text x="241.3" y="124.1">IO37</text>
<text x="26.3" y="126.6">+3.3V</text>
<text x="51.2" y="129.6">1K</text>
<text x="116.8" y="129.1">Pin</text>
<text x="119.5" y="126.6">J3</text>
<text x="121" y="129.1">2x5</text>
<text x="241.3" y="126.6">IO38</text>
<text x="241.3" y="129.1">IO39</text>
<text x="241.3" y="131.7">IO40</text>
<text x="51.2" y="134.7">1K</text>
<text x="241.3" y="134.2">IO41</text>
<text x="241.3" y="136.8">IO42</text>
<text x="51.2" y="139.8">1K</text>
<text x="191.8" y="141.8">J4</text>
<text x="209.1" y="140.6">+3.3V</text>
<text x="241.3" y="139.3">IO45</text>
<text x="241.3" y="141.8">IO46</text>
<text x="105.9" y="149.7">GND</text>
<text x="131.3" y="149.7">GND</text>
<text x="189.2" y="144.4">Pin</text>
<text x="193.4" y="144.4">2x3</text>
<text x="241.3" y="144.4">IO47</text>
<text x="241.3" y="146.9">IO48</text>
<text x="234.5" y="155.7" transform="rotate(-90 234.5 155.7)">GND</text>
<text x="240.7" y="154.5">RXD0</text>
<text x="241" y="152">TXD0</text>
<text x="46.6" y="160.9">+3.3V +3.3V</text>
<text x="59.3" y="160.9">+3.3V</text>
<text x="144.4" y="160.9">+3.3V</text>
<text x="199.9" y="162.4">GND</text>
<text x="231.4" y="164.9">GND</text>
<text x="56.1" y="172.3">4k7</text>
<text x="63.8" y="172.3">4k7</text>
<text x="76" y="172.6">J2</text>
<text x="108.2" y="169.8">SCL</text>
<text x="108.2" y="172.3">SDA</text>
<text x="117.2" y="172.3">RESET_N</text>
<text x="121.6" y="169.8">VDD</text>
<text x="149.9" y="173.6">C4</text>
<text x="167.6" y="172.3">Mount</text>
<text x="167.6" y="169.8">H1</text>
<text x="108.2" y="174.9">ADDR</text>
<text x="108.2" y="177.4">ADDR1</text>
<text x="108.2" y="179.9">ALERT</text>
<text x="121.4" y="179.9">GND</text>
<text x="122.9" y="177.4">EP</text>
<text x="149.9" y="176.1">100n</text>
<text x="167.6" y="178.7">Mount</text>
<text x="167.6" y="176.1">H2</text>
<text x="167.6" y="185">Mount</text>
<text x="167.6" y="182.5">H3</text>
<text x="57.7" y="191.4">GND</text>
<text x="68.6" y="187.3">Conn_01x04</text>
<text x="97" y="186.3">GND</text>
<text x="145.3" y="187.6">GND</text>
<text x="167.6" y="191.4">Mount</text>
<text x="167.6" y="188.8">H4</text>
</g>
<g font-size="1.8" fill="#a90000">
<text x="44.5" y="27.7">A4</text>
<text x="44.4" y="35.3">B5</text>
<text x="44.5" y="32.8">A5</text>
<text x="44.5" y="40.4">A7</text>
<text x="180.9" y="40.4">1</text>
<text x="188.5" y="40.4">2</text>
<text x="44.4" y="42.9">B7</text>
<text x="44.5" y="45.5">A6</text>
<text x="229.6" y="43.9" transform="rotate(-90 229.6 43.9)">3</text>
<text x="246.9" y="46.7">4</text>
<text x="44.4" y="48">B6</text>
<text x="114.9" y="51.8">1</text>
<text x="119.1" y="49" transform="rotate(-90 119.1 49)">5</text>
<text x="122.5" y="51.8">6</text>
<text x="246.9" y="51.8">5</text>
<text x="44.4" y="58.2">B8</text>
<text x="44.5" y="55.6">A8</text>
<text x="114.9" y="54.4">3</text>
<text x="119.1" y="59.1" transform="rotate(-90 119.1 59.1)">2</text>
<text x="122.5" y="54.4">4</text>
<text x="246.9" y="54.4">6</text>
<text x="246.9" y="56.9">7</text>
<text x="246.9" y="59.4">8</text>
<text x="25.1" y="64.8" transform="rotate(-90 25.1 64.8)">S1</text>
<text x="32.8" y="64.8" transform="rotate(-90 32.8 64.8)">A1</text>
<text x="246.3" y="64.5">10</text>
<text x="246.9" y="62">9</text>
<text x="246.3" y="67.1">11</text>
<text x="246.3" y="69.6">12</text>
<text x="184.7" y="72.1">1</text>
<text x="192.3" y="72.1">2</text>
<text x="218.4" y="72.1">45</text>
<text x="246.3" y="72.1">13</text>
<text x="246.3" y="74.7">14</text>
<text x="246.3" y="77.2">15</text>
<text x="246.3" y="79.8">16</text>
<text x="246.3" y="82.3">17</text>
<text x="246.3" y="84.8">18</text>
<text x="246.3" y="87.4">19</text>
<text x="246.3" y="89.9">20</text>
<text x="33.6" y="93.7">3</text>
<text x="46.3" y="93.7">2</text>
<text x="111.1" y="95">1</text>
<text x="118.7" y="95">2</text>
<text x="246.3" y="92.5">21</text>
<text x="246.3" y="95">22</text>
<text x="40.4" y="101" transform="rotate(-90 40.4 101)">1</text>
<text x="246.3" y="100.1">23</text>
<text x="246.3" y="102.6">24</text>
<text x="246.3" y="107.7">25</text>
<text x="246.3" y="110.2">26</text>
<text x="246.3" y="112.8">28</text>
<text x="246.3" y="115.3">29</text>
<text x="246.3" y="117.9">31</text>
<text x="246.3" y="120.4">32</text>
<text x="246.3" y="122.9">33</text>
<text x="246.3" y="125.5">34</text>
<text x="43.7" y="130.6">2</text>
<text x="115.5" y="131.8">1</text>
<text x="124.4" y="131.8">2</text>
<text x="246.3" y="128">35</text>
<text x="246.3" y="130.6">36</text>
<text x="36.1" y="135.6">1</text>
<text x="43.7" y="135.6">3</text>
<text x="115.5" y="134.4">3</text>
<text x="115.5" y="136.9">5</text>
<text x="124.4" y="134.4">4</text>
<text x="124.4" y="136.9">6</text>
<text x="246.3" y="133.1">37</text>
<text x="246.3" y="135.6">38</text>
<text x="43.7" y="140.7">4</text>
<text x="115.5" y="139.4">7</text>
<text x="115.5" y="142">9</text>
<text x="123.8" y="142">10</text>
<text x="124.4" y="139.4">8</text>
<text x="246.3" y="138.2">41</text>
<text x="246.3" y="140.7">44</text>
<text x="246.3" y="143.3">27</text>
<text x="187.9" y="147.1">1</text>
<text x="187.9" y="149.6">3</text>
<text x="196.8" y="147.1">2</text>
<text x="196.8" y="149.6">4</text>
<text x="246.3" y="145.8">30</text>
<text x="187.9" y="152.1">5</text>
<text x="196.8" y="152.1">6</text>
<text x="246.3" y="150.9">39</text>
<text x="246.3" y="153.4">40</text>
<text x="233.4" y="158.2" transform="rotate(-90 233.4 158.2)">1</text>
<text x="104.7" y="168.7">4</text>
<text x="104.7" y="171.2">1</text>
<text x="104.7" y="173.7">2</text>
<text x="127.6" y="168.7">5</text>
<text x="127.6" y="171.2">6</text>
<text x="73.6" y="177.5">3</text>
<text x="73.6" y="175">4</text>
<text x="104.7" y="176.3">7</text>
<text x="104.7" y="178.8">3</text>
<text x="127.6" y="176.3">9</text>
<text x="127.6" y="178.8">8</text>
<text x="73.6" y="182.6">1</text>
<text x="73.6" y="180.1">2</text>
</g>
<g font-size="1.8" fill="#0f0f0f">
<text x="54.6" y="32.7">CC1</text>
<text x="54.6" y="35.2">CC2</text>
<text x="53.3" y="40.3">D-</text>
<text x="209.5" y="40.3">ESP_IO0</text>
<text x="53.3" y="47.9">D+</text>
<text x="259.1" y="46.6">ESP_IO0</text>
<text x="109.2" y="51.7">D-</text>
<text x="125.7" y="51.7">USB_D-</text>
<text x="68.6" y="55.5">CC1</text>
<text x="109.2" y="54.3">D+</text>
<text x="125.7" y="54.3">USB_D+</text>
<text x="68.6" y="60.6">CC2</text>
<text x="260.3" y="69.5">SDA</text>
<text x="209.5" y="72">ESP_EN</text>
<text x="260.3" y="74.6">CS</text>
<text x="260.3" y="77.1">MOSI</text>
<text x="260.3" y="72">SCL</text>
<text x="260.3" y="82.2">MISO</text>
<text x="260.3" y="79.7">CLK</text>
<text x="260.3" y="84.7">RESET</text>
<text x="260.3" y="87.3">IRQ</text>
<text x="135.9" y="94.9">USER_SW</text>
<text x="259.1" y="100">USB_D-</text>
<text x="259.1" y="102.5">USB_D+</text>
<text x="59.7" y="130.5">LED_R</text>
<text x="260.3" y="130.5">LED_G</text>
<text x="260.3" y="127.9">LED_R</text>
<text x="59.7" y="135.5">LED_G</text>
<text x="107.9" y="136.8">MOSI</text>
<text x="107.9" y="134.3">RESET</text>
<text x="129.5" y="136.8">CLK</text>
<text x="130.8" y="134.3">CS</text>
<text x="260.3" y="133">LED_B</text>
<text x="59.7" y="140.6">LED_B</text>
<text x="107.9" y="139.4">MISO</text>
<text x="129.5" y="139.4">IRQ</text>
<text x="174" y="147">ESP_EN</text>
<text x="174" y="149.5">ESP_TXD</text>
<text x="259.1" y="145.7">USER_SW</text>
<text x="174" y="152.1">ESP_RXD</text>
<text x="207" y="152.1">ESP_IO0</text>
<text x="259.1" y="150.8">ESP_TXD</text>
<text x="259.1" y="153.3">ESP_RXD</text>
<text x="91.4" y="171.1">SDA</text>
<text x="91.4" y="168.6">SCL</text>
<text x="55.9" y="177.5">SDA</text>
<text x="63.5" y="174.9">SCL</text>
</g>
<g font-size="1.8" fill="#0000c2">
<text x="28.7" y="72.7">HRO TYPE-C-31-M-12</text>
<text x="181.3" y="96.7">ESP32-S3-MINI-1x</text>
<text x="181.3" y="100.7">*In</text>
<text x="185.2" y="100.7">module</text>
<text x="193.2" y="100.7">variants</text>
<text x="202" y="100.7">that</text>
<text x="206.9" y="100.7">have</text>
<text x="181.3" y="102.8">embedded</text>
<text x="181.3" y="104.8">embed</text>
<text x="181.3" y="106.9">IO36</text>
<text x="186.8" y="106.9">and</text>
<text x="188.6" y="104.8">ESP32-S3R8,</text>
<text x="191.4" y="106.9">IO37</text>
<text x="192" y="102.8">OSPI</text>
<text x="197" y="106.9">are</text>
<text x="197.6" y="102.8">PSRAM,</text>
<text x="201.2" y="106.9">connected</text>
<text x="202.9" y="104.8">pins</text>
<text x="205.7" y="102.8">i.e.,</text>
<text x="208" y="104.8">IO35,</text>
<text x="210.3" y="102.8">that</text>
<text x="212" y="106.9">to</text>
<text x="181.3" y="108.9">the</text>
<text x="181.3" y="111">available</text>
<text x="185.4" y="108.9">OSPI</text>
<text x="191" y="108.9">PSRAM and</text>
<text x="191.1" y="111">for</text>
<text x="194.9" y="111">other</text>
<text x="201" y="111">uses.</text>
<text x="203.1" y="108.9">are</text>
<text x="207.3" y="108.9">not</text>
<text x="181.3" y="115.1">Note:</text>
<text x="181.3" y="117.1">ESP32-S3</text>
<text x="181.3" y="119.2">pins:</text>
<text x="187" y="119.2">IO0,</text>
<text x="191.9" y="119.2">IO3,</text>
<text x="192.5" y="117.1">har</text>
<text x="196.8" y="117.1">four</text>
<text x="196.8" y="119.2">IO45</text>
<text x="201.7" y="117.1">strapping</text>
<text x="202.4" y="119.2">and</text>
<text x="207" y="119.2">IO46.</text>
<text x="181.3" y="123.2">IO0,</text>
<text x="181.3" y="125.3">to</text>
<text x="184.3" y="125.3">the</text>
<text x="186.2" y="123.2">IO45</text>
<text x="188.5" y="125.3">chip's</text>
<text x="191.7" y="123.2">and</text>
<text x="195.3" y="125.3">internal</text>
<text x="196.4" y="123.2">IO46</text>
<text x="201.9" y="123.2">are</text>
<text x="203.8" y="125.3">weak</text>
<text x="206.1" y="123.2">connected</text>
<text x="181.3" y="127.3">pull-up/pull-down</text>
<text x="181.3" y="129.4">chip</text>
<text x="186.5" y="129.4">reset.</text>
<text x="201.3" y="127.3">during</text>
<text x="208.4" y="127.3">the</text>
<text x="181.3" y="133.5">IO3</text>
<text x="185.6" y="133.5">is</text>
<text x="188.4" y="133.5">floating</text>
<text x="196.9" y="133.5">by</text>
<text x="200.2" y="133.5">default.</text>
<text x="40.3" y="184.7">GND =</text>
<text x="48.1" y="184.7">Black</text>
<text x="40.1" y="190.9">SCL =</text>
<text x="41" y="188.8">SDA =</text>
<text x="41.3" y="186.8">VCC =</text>
<text x="47.6" y="190.9">Yellow</text>
<text x="48.5" y="188.8">Blue</text>
<text x="48.9" y="186.8">Red</text>
<text x="107.9" y="188.8">I2C</text>
<text x="112.2" y="188.8">address:</text>
<text x="121.3" y="188.8">0x44</text>
</g>
<g font-size="1.4" fill="#006464">
<text x="195.8" y="36.3">R9</text>
<text x="280.6" y="47.7">R11</text>
<text x="79.7" y="59.9">R8</text>
<text x="80" y="54.8">R7</text>
<text x="199.6" y="68">R10</text>
<text x="70.1" y="92.2">R6</text>
<text x="48.6" y="129.5">R1</text>
<text x="48.6" y="134.6">R2</text>
<text x="48.6" y="139.9">R3</text>
<text x="56.1" y="169.6">R4</text>
<text x="63.7" y="169.6">R5</text>
</g>
</svg>
